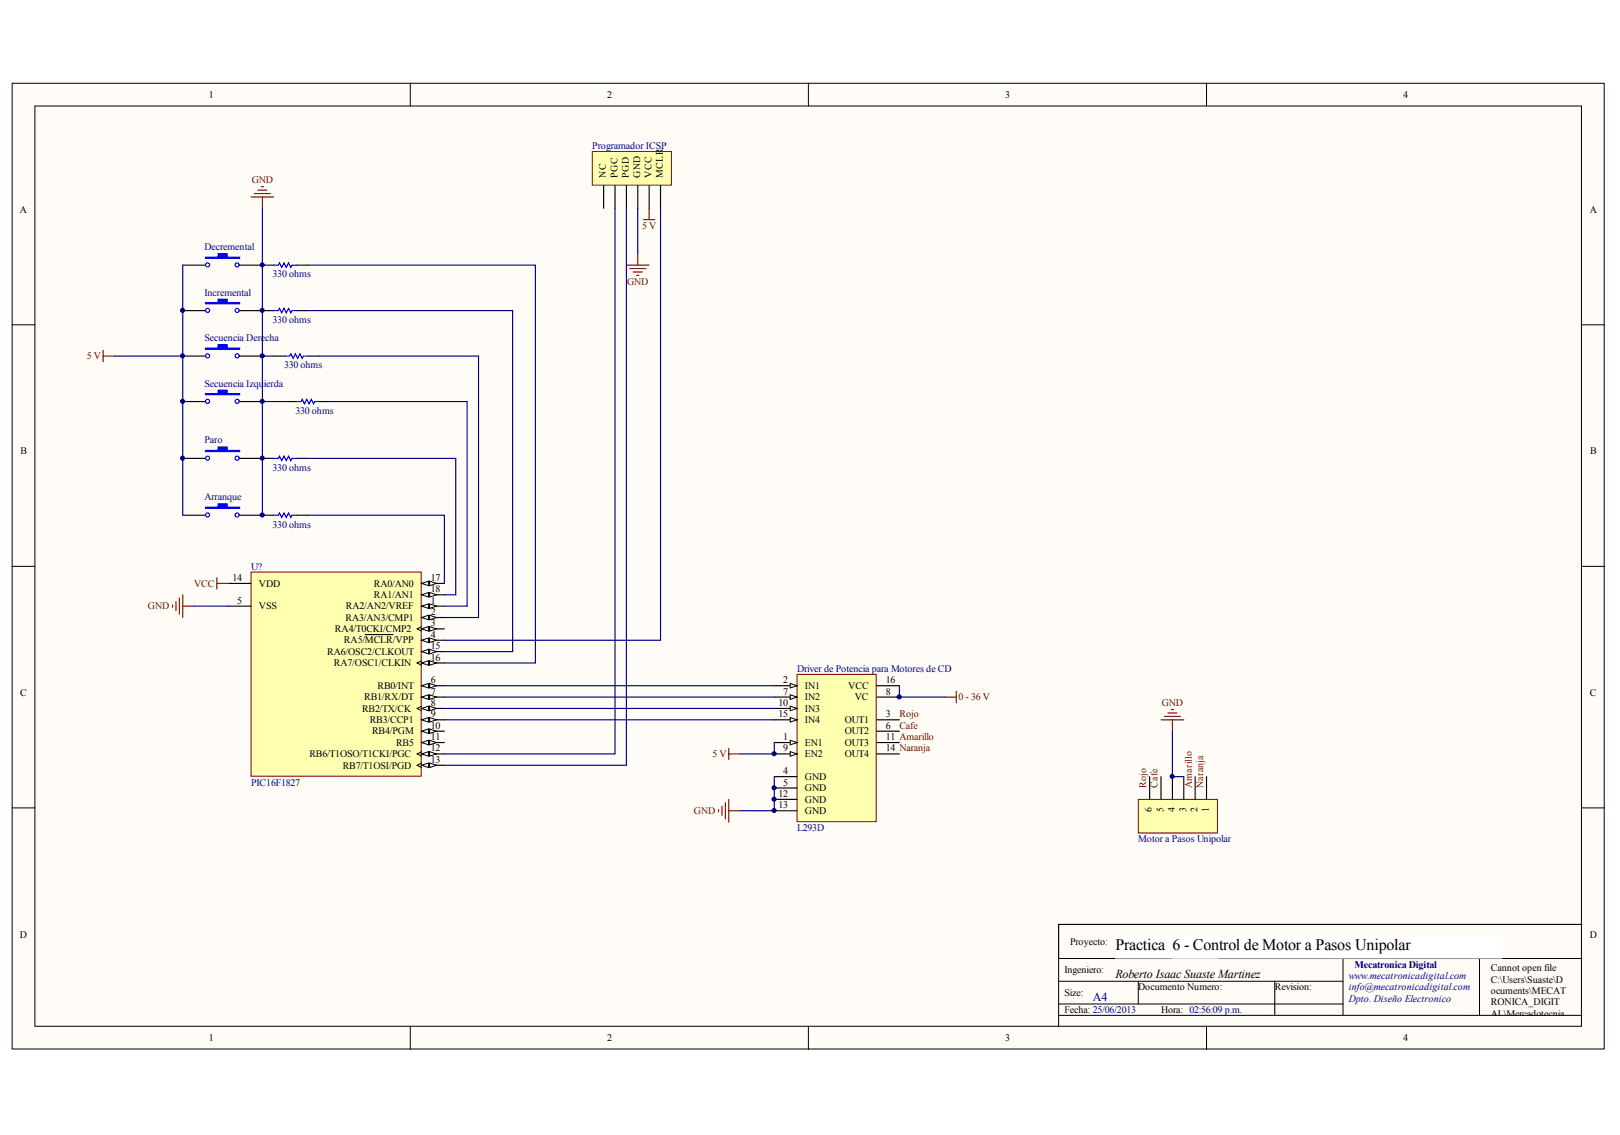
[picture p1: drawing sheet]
<svg xmlns="http://www.w3.org/2000/svg" width="291mm" height="204mm" viewBox="0 0 291 204" stroke-linecap="round" stroke-linejoin="round" font-family="sans-serif">
<g fill="#fffcf8" stroke="#000" stroke-width=".18">
<path d="M2.2 15h286v173.5h-286z"/>
<path d="M6.3 19h277.8v165.4h-277.8z"/>
</g>
<g fill="none" stroke="#000" stroke-width=".18">
<path d="M73.7 15v4M145.2 15v4M216.8 15v4M2.2 58.4h4.1M284.2 58.4h4.1M2.2 101.7h4.1M284.2 101.7h4.1M2.2 145.1h4.1M284.2 145.1h4.1M190.2 176.3h51.1M204.5 176.3v4.1M229 176.3v6.1"/>
<path d="M241.3 172.2v10.2M265.8 172.2h-75.6v12.3M284.2 172.2h-18.4v10.2M73.7 184.5v4M145.2 184.5v4M190.2 182.4h94M190.2 180.4h51.1M216.8 184.5v4"/>
</g>
<path d="M284.2 166.1h-94v6.1" fill="none" stroke="#000" stroke-width=".2"/>
<g fill="#fff" stroke="#fff" stroke-width=".18">
<path d="M200.4 168.1h18.3v4h-18.3z"/>
<path d="M210.6 168.1h59.2v4h-59.2z"/>
</g>
<path d="M45.1 102.8h30.6v36.6h-30.6z" fill="#ffffb0" stroke="#800000" stroke-width=".18"/>
<path d="M75.8 108.9h4" fill="none" stroke="#000" stroke-width=".2"/>
<g fill="#fffcf8" stroke="#000" stroke-width=".18">
<path d="M75.8 108.9l1.2-.4v.8z"/>
<path d="M77.2 108.5l1.2 .4-1.2 .4z"/>
</g>
<path d="M75.8 110.9h4" fill="none" stroke="#000" stroke-width=".2"/>
<g fill="#fffcf8" stroke="#000" stroke-width=".18">
<path d="M75.8 110.9l1.2-.4v.8z"/>
<path d="M77.2 110.5l1.2 .4-1.2 .4z"/>
</g>
<path d="M75.8 113h4" fill="none" stroke="#000" stroke-width=".2"/>
<path d="M75.8 112.6l-.9 .4 .9 .4" fill="none" stroke="#000" stroke-width=".18"/>
<g fill="#fffcf8" stroke="#000" stroke-width=".18">
<path d="M75.8 113l1.2-.4v.8z"/>
<path d="M77.2 112.6l1.2 .4-1.2 .4z"/>
</g>
<path d="M75.8 115h4" fill="none" stroke="#000" stroke-width=".2"/>
<g fill="#fffcf8" stroke="#000" stroke-width=".18">
<path d="M75.8 115l1.2-.4v.8z"/>
<path d="M77.2 114.6l1.2 .4-1.2 .4z"/>
</g>
<path d="M41 108.9h4.1M65.6 114h5M75.8 123.2h4" fill="none" stroke="#000" stroke-width=".2"/>
<g fill="#fffcf8" stroke="#000" stroke-width=".18">
<path d="M75.8 123.2l1.2-.4v.8z"/>
<path d="M77.2 122.8l1.2 .4-1.2 .4z"/>
</g>
<path d="M75.8 125.2h4" fill="none" stroke="#000" stroke-width=".2"/>
<g fill="#fffcf8" stroke="#000" stroke-width=".18">
<path d="M75.8 125.2l1.2-.4v.8z"/>
<path d="M77.2 124.8l1.2 .4-1.2 .4z"/>
</g>
<path d="M75.8 127.3h4" fill="none" stroke="#000" stroke-width=".2"/>
<path d="M75.8 126.9l-.9 .4 .9 .4" fill="none" stroke="#000" stroke-width=".18"/>
<g fill="#fffcf8" stroke="#000" stroke-width=".18">
<path d="M75.8 127.3l1.2-.4v.8z"/>
<path d="M77.2 126.9l1.2 .4-1.2 .4z"/>
</g>
<path d="M75.8 129.3h4" fill="none" stroke="#000" stroke-width=".2"/>
<g fill="#fffcf8" stroke="#000" stroke-width=".18">
<path d="M75.8 129.3l1.2-.4v.8z"/>
<path d="M77.2 128.9l1.2 .4-1.2 .4z"/>
</g>
<path d="M75.8 131.4h4" fill="none" stroke="#000" stroke-width=".2"/>
<g fill="#fffcf8" stroke="#000" stroke-width=".18">
<path d="M75.8 131.4l1.2-.4v.8z"/>
<path d="M77.2 131l1.2 .4-1.2 .4z"/>
</g>
<path d="M75.8 133.4h4" fill="none" stroke="#000" stroke-width=".2"/>
<g fill="#fffcf8" stroke="#000" stroke-width=".18">
<path d="M75.8 133.4l1.2-.4v.8z"/>
<path d="M77.2 133l1.2 .4-1.2 .4z"/>
</g>
<path d="M75.8 135.4h4" fill="none" stroke="#000" stroke-width=".2"/>
<path d="M75.8 135l-.9 .4 .9 .5" fill="none" stroke="#000" stroke-width=".18"/>
<g fill="#fffcf8" stroke="#000" stroke-width=".18">
<path d="M75.8 135.4l1.2-.4v.9z"/>
<path d="M77.2 135l1.2 .4-1.2 .5z"/>
</g>
<path d="M75.8 137.5h4" fill="none" stroke="#000" stroke-width=".2"/>
<path d="M75.8 137.1l-.9 .4 .9 .4" fill="none" stroke="#000" stroke-width=".18"/>
<g fill="#fffcf8" stroke="#000" stroke-width=".18">
<path d="M75.8 137.5l1.2-.4v.8z"/>
<path d="M77.2 137.1l1.2 .4-1.2 .4z"/>
</g>
<path d="M41 104.8h4.1M75.8 117.1h4" fill="none" stroke="#000" stroke-width=".2"/>
<g fill="#fffcf8" stroke="#000" stroke-width=".18">
<path d="M75.8 117.1l1.2-.4v.8z"/>
<path d="M77.2 116.7l1.2 .4-1.2 .4z"/>
</g>
<path d="M75.8 119.1h4" fill="none" stroke="#000" stroke-width=".2"/>
<path d="M75.8 118.7l-.9 .4 .9 .4" fill="none" stroke="#000" stroke-width=".18"/>
<g fill="#fffcf8" stroke="#000" stroke-width=".18">
<path d="M75.8 119.1l1.2-.4v.8z"/>
<path d="M77.2 118.7l1.2 .4-1.2 .4z"/>
</g>
<path d="M75.8 104.8h4" fill="none" stroke="#000" stroke-width=".2"/>
<g fill="#fffcf8" stroke="#000" stroke-width=".18">
<path d="M75.8 104.8l1.2-.4v.8z"/>
<path d="M77.2 104.4l1.2 .4-1.2 .4z"/>
</g>
<path d="M75.8 106.9h4" fill="none" stroke="#000" stroke-width=".2"/>
<g fill="#fffcf8" stroke="#000" stroke-width=".18">
<path d="M75.8 106.9l1.2-.5v.9z"/>
<path d="M77.2 106.4l1.2 .5-1.2 .4z"/>
</g>
<path d="M106.4 27.2h14.2v6.1h-14.2z" fill="#ffffb0" stroke="#800000" stroke-width=".18"/>
<g fill="none" stroke="#000" stroke-width=".2">
<path d="M108.4 33.3v4.1M110.5 33.3v4.1M112.5 33.3v4.1M114.6 33.3v4.1M116.6 33.3v4.1M118.7 33.3v4.1M32.8 47.6h4.1M32.8 55.8h4.1M43.1 47.6h6.1M43.1 55.8h6.1M53.3 47.6h2M53.3 55.8h2"/>
<path d="M32.8 64h4.1M32.8 72.1h4.1M43.1 64h4M43.1 72.1h4M49.2 64h2M51.2 72.1h2.1M55.3 64h2.1M57.4 72.1h2M32.8 92.6h4.1M32.8 82.3h4.1M43.1 92.6h6.1M43.1 82.3h6.1"/>
<path d="M53.3 92.6h2M53.3 82.3h2"/>
</g>
<path d="M110.5 37.4v98h-30.7M112.5 37.4v100.1h-32.7M114.6 37.4v8.2M118.7 37.4v77.6h-38.9M34.9 108.9h6.1" fill="none" stroke="#000080" stroke-width=".2"/>
<g fill="none" stroke="#800000" stroke-width=".2">
<path d="M115.6 39.5h2M116.6 37.4v2.1M112.5 47.6h4.1M113.1 48.2h2.9M113.8 48.9h1.6M114.4 49.5h.4M114.6 45.6v2M31 108.7v.4M31.6 108.1v1.6M32.2 107.5v2.8M32.8 106.9v4M32.8 108.9h2.1"/>
<path d="M39 103.8v2M39 104.8h2"/>
</g>
<g fill="#00f" stroke="#00f" stroke-width=".2">
<path d="M36.9 91.1h2.3v-.6h1.6v.6h2.3v.2h-6.2z" fill-rule="evenodd"/>
<path d="M36.9 62.5h2.3v-.6h1.6v.6h2.3v.2h-6.2z" fill-rule="evenodd"/>
<path d="M36.9 46.2h2.3v-.6h1.6v.6h2.3v.2h-6.2z" fill-rule="evenodd"/>
<path d="M36.9 54.4h2.3v-.6h1.6v.6h2.3v.2h-6.2z" fill-rule="evenodd"/>
<path d="M36.9 70.7h2.3v-.6h1.6v.6h2.3v.2h-6.2z" fill-rule="evenodd"/>
<path d="M36.9 80.9h2.3v-.6h1.6v.6h2.3v.2h-6.2z" fill-rule="evenodd"/>
</g>
<g fill="none" stroke="#00f" stroke-width=".2">
<path d="M49.2 55.8h.8l.2-.4 .4 .8 .4-.8 .4 .8 .4-.8 .5 .8 .2-.4h.8M49.2 47.6h.8l.2-.4 .4 .8 .4-.8 .4 .8 .4-.8 .5 .8 .2-.4h.8M51.2 64h.8l.3-.4 .4 .8 .4-.8 .4 .8 .4-.8 .4 .8 .2-.4h.8M53.3 72.1h.8l.2-.4 .4 .8 .4-.8 .4 .8 .4-.8 .4 .8 .2-.4h.9M49.2 92.6h.8l.2-.4 .4 .8 .4-.8 .4 .8 .4-.8 .5 .8 .2-.4h.8M49.2 82.3h.8l.2-.4 .4 .9 .4-.9 .4 .9 .4-.9 .5 .9 .2-.5h.8"/>
<circle cx="37.3" cy="47.6" r=".37"/>
<circle cx="37.3" cy="55.8" r=".37"/>
<circle cx="42.6" cy="47.6" r=".37"/>
<circle cx="42.6" cy="55.8" r=".37"/>
<circle cx="37.3" cy="63.9" r=".37"/>
<circle cx="37.3" cy="72.1" r=".37"/>
<circle cx="42.6" cy="63.9" r=".37"/>
<circle cx="42.6" cy="72.1" r=".37"/>
<circle cx="37.3" cy="82.3" r=".37"/>
<circle cx="37.3" cy="92.5" r=".37"/>
<circle cx="42.6" cy="82.3" r=".37"/>
<circle cx="42.6" cy="92.5" r=".37"/>
</g>
<path d="M143.2 121.1h14.2v26.5h-14.2z" fill="#ffffb0" stroke="#800000" stroke-width=".18"/>
<path d="M139.1 133.4h4.1" fill="none" stroke="#000" stroke-width=".2"/>
<path d="M142 133l1.2 .4-1.2 .4z" fill="#fffcf8" stroke="#000" stroke-width=".18"/>
<path d="M139.1 135.4h4.1" fill="none" stroke="#000" stroke-width=".2"/>
<path d="M142 135l1.2 .4-1.2 .5z" fill="#fffcf8" stroke="#000" stroke-width=".18"/>
<path d="M139.1 123.2h4.1" fill="none" stroke="#000" stroke-width=".2"/>
<path d="M142 122.8l1.2 .4-1.2 .4z" fill="#fffcf8" stroke="#000" stroke-width=".18"/>
<path d="M139.1 125.2h4.1" fill="none" stroke="#000" stroke-width=".2"/>
<path d="M142 124.8l1.2 .4-1.2 .4z" fill="#fffcf8" stroke="#000" stroke-width=".18"/>
<path d="M139.1 127.3h4.1" fill="none" stroke="#000" stroke-width=".2"/>
<path d="M142 126.9l1.2 .4-1.2 .4z" fill="#fffcf8" stroke="#000" stroke-width=".18"/>
<path d="M139.1 129.3h4.1" fill="none" stroke="#000" stroke-width=".2"/>
<path d="M142 128.9l1.2 .4-1.2 .4z" fill="#fffcf8" stroke="#000" stroke-width=".18"/>
<path d="M139.1 139.5h4.1M157.5 129.3h4.1M157.5 131.4h4.1M157.5 133.4h4.1M157.5 135.4h4.1M157.5 125.2h4.1M157.5 123.2h4.1M139.1 141.6h4.1M139.1 143.6h4.1M139.1 145.7h4.1" fill="none" stroke="#000" stroke-width=".2"/>
<path d="M18.5 62.9v2.1M18.5 64h2.1M130.9 134.4v2.1M130.9 135.4h2.1M169.8 125.2h2M171.8 124.2v2.1M129.1 145.5v.4M129.7 144.8v1.7M130.3 144.2v2.9M130.9 143.6v4.1M130.9 145.7h2.1" fill="none" stroke="#800000" stroke-width=".2"/>
<g fill="none" stroke="#000080" stroke-width=".2">
<path d="M32.8 47.6v45M55.3 55.8h36.8v61.3h-12.3M55.3 47.6h40.9v71.5h-16.4M20.6 64h12.2M57.4 64h28.6v46.9h-6.2M59.4 72.1h24.5v36.8h-4.1M55.3 92.6h24.5v12.2M55.3 82.3h26.6v24.6h-2.1M79.8 123.2h59.3M79.8 125.2h59.3M79.8 127.3h59.3M79.8 129.3h59.3"/>
<path d="M139.1 133.4v2h-6.1M139.1 139.5v6.2h-6.1M161.6 123.2v2h8.2"/>
</g>
<path d="M204.5 143.6h14.2v6.1h-14.2z" fill="#ffffb0" stroke="#800000" stroke-width=".18"/>
<path d="M206.5 139.5v4.1M208.6 139.5v4.1M210.6 139.5v4.1M212.7 139.5v4.1M214.7 139.5v4.1M216.8 139.5v4.1" fill="none" stroke="#000" stroke-width=".2"/>
<path d="M45.1 35.4h4.1M45.7 34.8h2.9M46.3 34.2h1.7M46.9 33.5h.4M47.1 35.4v2M208.6 129.3h4.1M209.2 128.7h2.9M209.8 128.1h1.6M210.4 127.5h.4M210.6 129.3v2.1" fill="none" stroke="#800000" stroke-width=".2"/>
<path d="M47.1 37.4v26.6M49.2 64h-2.1v8.1M51.2 72.1h-4.1v20.5M210.6 131.4v8.1h2.1" fill="none" stroke="#000080" stroke-width=".2"/>
<g fill="#000080" stroke="#000080" stroke-width=".18">
<circle cx="32.8" cy="82.3" r=".37"/>
<circle cx="32.8" cy="72.1" r=".37"/>
<circle cx="32.8" cy="63.9" r=".37"/>
<circle cx="32.8" cy="55.8" r=".37"/>
<circle cx="47.1" cy="92.5" r=".37"/>
<circle cx="47.1" cy="82.3" r=".37"/>
<circle cx="47.1" cy="72.1" r=".37"/>
<circle cx="47.1" cy="63.9" r=".37"/>
<circle cx="47.1" cy="55.8" r=".37"/>
<circle cx="47.1" cy="47.6" r=".37"/>
<circle cx="139.1" cy="145.6" r=".37"/>
<circle cx="139.1" cy="143.6" r=".37"/>
<circle cx="139.1" cy="141.5" r=".37"/>
<circle cx="139.1" cy="135.4" r=".37"/>
<circle cx="161.5" cy="125.2" r=".37"/>
<circle cx="210.6" cy="139.5" r=".37"/>
</g>
<g font-size="2.9">
<text x="200.4" y="170.7">Practica 6 - Con</text>
<text x="219" y="170.7">trol de Motor a Pasos Unipolar</text>
</g>
<text font-size="2.2" fill="#000080" x="196.3" y="179.8">A4</text>
<text font-size="2.2" x="200.4" y="175.8">Roberto Isaac Suaste Martinez</text>
<g font-size="1.8">
<text x="37.5" y="17.6">1</text>
<text x="109.1" y="17.6">2</text>
<text x="180.6" y="17.6">3</text>
<text x="252.1" y="17.6">4</text>
<text x="108.9" y="31.9" transform="rotate(-90 108.9 31.9)">NC</text>
<text x="110.9" y="31.9" transform="rotate(-90 110.9 31.9)">PGC</text>
<text x="113" y="31.9" transform="rotate(-90 113 31.9)">PGD</text>
<text x="115" y="31.9" transform="rotate(-90 115 31.9)">GND</text>
<text x="117" y="31.9" transform="rotate(-90 117 31.9)">VCC</text>
<text x="119.1" y="31.9" transform="rotate(-90 119.1 31.9)">MCLR</text>
<text x="3.6" y="38.2">A</text>
<text x="285.6" y="38.2">A</text>
<text x="3.7" y="81.6">B</text>
<text x="285.7" y="81.6">B</text>
<text x="41.8" y="104.4">14</text>
<text x="46.5" y="105.4">VDD</text>
<text x="67.1" y="105.4">RA0/AN0</text>
<text x="67.1" y="107.4">RA1/AN1</text>
<text x="77.4" y="104.4">17</text>
<text x="77.4" y="106.4">18</text>
<text x="42.6" y="108.5">5</text>
<text x="46.5" y="109.5">VSS</text>
<text x="60.2" y="113.6">RA4/T0CKI/CMP2</text>
<text x="62.1" y="111.5">RA3/AN3/CMP1</text>
<text x="62.1" y="109.5">RA2/AN2/VREF</text>
<text x="77.4" y="108.5">1</text>
<text x="77.4" y="110.5">2</text>
<text x="77.4" y="112.5">3</text>
<text x="58.8" y="117.6">RA6/OSC2/CLKOUT</text>
<text x="60" y="119.7">RA7/OSC1/CLKIN</text>
<text x="61.8" y="115.6">RA5/MCLR/VPP</text>
<text x="77.4" y="114.6">4</text>
<text x="77.4" y="116.6">15</text>
<text x="77.4" y="118.7">16</text>
<text x="3.6" y="125">C</text>
<text x="65.5" y="125.8">RB1/RX/DT</text>
<text x="67.8" y="123.8">RB0/INT</text>
<text x="77.4" y="122.8">6</text>
<text x="77.4" y="124.8">7</text>
<text x="140.7" y="122.8">2</text>
<text x="140.7" y="124.8">7</text>
<text x="144.6" y="123.8">IN1</text>
<text x="144.6" y="125.8">IN2</text>
<text x="152.4" y="123.8">VCC</text>
<text x="153.6" y="125.8">VC</text>
<text x="159.1" y="124.8">8</text>
<text x="159.1" y="122.8">16</text>
<text x="285.6" y="125">C</text>
<text x="65" y="127.9">RB2/TX/CK</text>
<text x="66.4" y="129.9">RB3/CCP1</text>
<text x="66.9" y="131.9">RB4/PGM</text>
<text x="77.4" y="126.8">8</text>
<text x="77.4" y="128.9">9</text>
<text x="77.4" y="130.9">10</text>
<text x="139.9" y="126.8">10</text>
<text x="139.9" y="128.9">15</text>
<text x="144.6" y="127.9">IN3</text>
<text x="144.6" y="129.9">IN4</text>
<text x="151.8" y="129.9">OUT1</text>
<text x="151.8" y="131.9">OUT2</text>
<text x="159.1" y="128.9">3</text>
<text x="159.1" y="130.9">6</text>
<text x="55.6" y="136">RB6/T1OSO/T1CKI/PGC</text>
<text x="71.2" y="134">RB5</text>
<text x="77.4" y="133">11</text>
<text x="77.4" y="135">12</text>
<text x="77.4" y="137">13</text>
<text x="140.7" y="133">1</text>
<text x="140.7" y="135">9</text>
<text x="144.6" y="134">EN1</text>
<text x="144.6" y="136">EN2</text>
<text x="151.8" y="134">OUT3</text>
<text x="151.8" y="136">OUT4</text>
<text x="159.1" y="133">11 Amarillo</text>
<text x="159.1" y="135">14 Naranja</text>
<text x="61.6" y="138.1">RB7/T1OSI/PGD</text>
<text x="139.9" y="143.2">12</text>
<text x="140.7" y="139.1">4</text>
<text x="140.7" y="141.1">5</text>
<text x="144.6" y="140.1">GND</text>
<text x="144.6" y="142.2">GND</text>
<text x="139.9" y="145.2">13</text>
<text x="144.6" y="144.2">GND</text>
<text x="144.6" y="146.2">GND</text>
<text x="207" y="146" transform="rotate(-90 207 146)">6</text>
<text x="209" y="146" transform="rotate(-90 209 146)">5</text>
<text x="211" y="146" transform="rotate(-90 211 146)">4</text>
<text x="213.1" y="146" transform="rotate(-90 213.1 146)">3</text>
<text x="215.1" y="146" transform="rotate(-90 215.1 146)">2</text>
<text x="217.2" y="146" transform="rotate(-90 217.2 146)">1</text>
<text x="3.6" y="168.4">D</text>
<text x="192.2" y="169.7">Proyecto:</text>
<text x="285.6" y="168.4">D</text>
<text x="191.2" y="174.8">Ingeniero:</text>
<text x="191.2" y="178.9">Size:</text>
<text x="204.5" y="177.9">Documento Numero:</text>
<text x="229" y="177.9">Revision:</text>
<text x="267.8" y="174.5">Cannot open file</text>
<text x="267.8" y="176.5">C:\Users\Suaste\D</text>
<text x="267.8" y="178.6">ocuments\MECAT</text>
<text x="191.2" y="182">Fecha: 25/06/2013</text>
<text x="208.6" y="182">Hora: 02:56:09 p.m.</text>
<text x="267.8" y="180.6">RONICA_DIGIT</text>
<text x="267.8" y="182.6">AL\Mercadotecnia</text>
<text x="267.8" y="184.7">\Firma</text>
<text x="37.5" y="187.1">1</text>
<text x="109.1" y="187.1">2</text>
<text x="180.6" y="187.1">3</text>
<text x="252.1" y="187.1">4</text>
<text x="267.8" y="188.8">zontal.jpg</text>
</g>
<g font-size="1.8" fill="#000080">
<text x="106.4" y="26.8">Programador ICSP</text>
<text x="36.7" y="44.9">Decremental</text>
<text x="36.7" y="53.1">Incremental</text>
<text x="49" y="49.8">330 ohms</text>
<text x="49" y="58">330 ohms</text>
<text x="36.7" y="61.3">Secuencia Dere</text>
<text x="47.6" y="61.3">cha</text>
<text x="36.7" y="69.5">Secuencia Izqu</text>
<text x="47.4" y="69.5">ierda</text>
<text x="51" y="66.2">330 ohms</text>
<text x="53.1" y="74.4">330 ohms</text>
<text x="36.7" y="79.7">Paro</text>
<text x="36.7" y="89.9">Arranque</text>
<text x="49" y="84.6">330 ohms</text>
<text x="49" y="94.8">330 ohms</text>
<text x="45.1" y="102.3">U?</text>
<text x="143.2" y="120.7">Driver de Potencia para Motores de CD</text>
<text x="45.1" y="141.1">PIC16F1827</text>
<text x="143.2" y="149.3">L293D</text>
<text x="204.5" y="151.3">Motor a Pasos Unipolar</text>
<text x="243.3" y="173.8">Mecatronica Digital</text>
<text x="242.3" y="175.8">www.mecatronicadigital.com</text>
<text x="242.3" y="177.9">info@mecatronicadigital.com</text>
<text x="242.3" y="179.9">Dpto. Diseño Electronico</text>
</g>
<g font-size="1.8" fill="#800000">
<text x="45.2" y="32.9">GND</text>
<text x="115.4" y="41.1">5 V</text>
<text x="112.7" y="51.3">GND</text>
<text x="15.6" y="64.6">5 V</text>
<text x="34.9" y="105.4">VCC</text>
<text x="26.6" y="109.5">GND</text>
<text x="172.2" y="125.8">0 - 36 V</text>
<text x="161.6" y="128.9">Rojo</text>
<text x="161.6" y="130.9">Cafe</text>
<text x="208.7" y="126.8">GND</text>
<text x="128" y="136">5 V</text>
<text x="205.9" y="141.6" transform="rotate(-90 205.9 141.6)">Rojo</text>
<text x="208" y="141.6" transform="rotate(-90 208 141.6)">Cafe</text>
<text x="214.1" y="141.6" transform="rotate(-90 214.1 141.6)">Amarillo</text>
<text x="216.2" y="141.6" transform="rotate(-90 216.2 141.6)">Naranja</text>
<text x="124.7" y="146.2">GND</text>
</g>
</svg>
